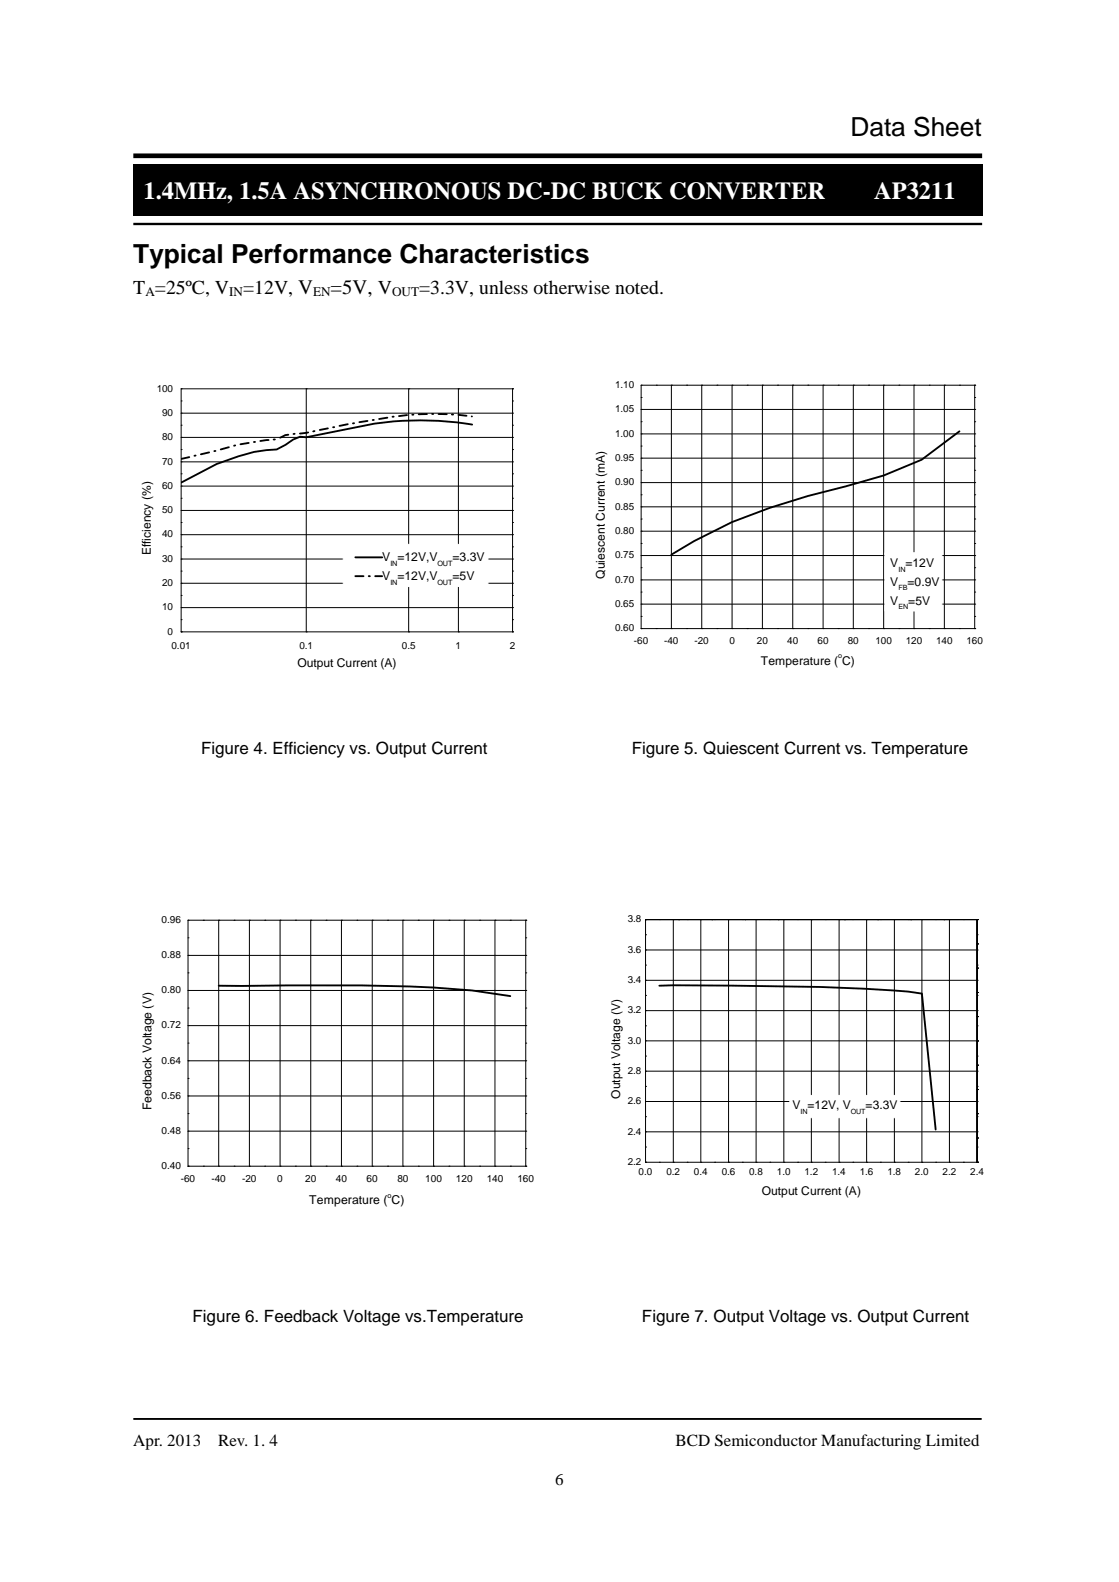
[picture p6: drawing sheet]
<svg xmlns="http://www.w3.org/2000/svg" width="210mm" height="297mm" viewBox="0 0 210 297" stroke-linecap="round" stroke-linejoin="round" font-family="sans-serif">
<path d="M24.9 30.9h.2v.2h-.2zM26.9 33h155.5v5.3h-155.5zM184.2 30.9h.2v.2h-.2zM25.1 31.1h159.1v9.2h-159.1zM184.2 40.3h.2v.2h-.2z" fill="#000"/>
<g fill="none" stroke="#000" stroke-width=".19">
<path d="M24.9 31h159.5M25 31.1v9.4M184.3 31.1v9.4M24.9 40.4h159.3M34 79.8h.1M34 77.6h.1M34 75.3h.1M34 73h.1M34 73v45.6M34 73h62.2M34 77.6h62.2M57.5 73h.1"/>
<path d="M57.5 73v45.6M76.7 73h.1M76.7 73v45.6M86 73h.1M86 73v45.6M96.2 73h.1M96.2 79.8h.1M96.2 77.6h.1M96.2 75.3h.1M96.2 73v45.6M120.3 76.9h62.6M120.3 79.2h.1"/>
<path d="M120.3 76.9h.1M120.3 74.6h.1M120.3 72.3h.1M120.3 72.3v45.7M120.3 72.3h62.6M123.1 72.3h.1M126 72.3v45.7M126 72.3h.1M128.8 72.3h.1M131.7 72.3v45.7M131.7 72.3h.1M134.5 72.3h.1"/>
<path d="M137.4 72.3v45.7M137.4 72.3h.1M140.2 72.3h.1M143.1 72.3v45.7M143.1 72.3h.1M145.9 72.3h.1M148.8 72.3v45.7M148.8 72.3h.1M151.6 72.3h.1M154.5 72.3v45.7M154.5 72.3h.1M157.3 72.3h.1"/>
<path d="M160.1 72.3v45.7M160.1 72.3h.1M163 72.3h.1M165.8 72.3v45.7M165.8 72.3h.1M168.7 72.3h.1M171.5 72.3v45.7M171.5 72.3h.1M174.4 72.3h.1M177.2 72.3v45.7M177.2 72.3h.1M180 72.3h.1"/>
<path d="M182.9 72.3h.1M182.9 79.2h.1M182.9 76.9h.1M182.9 74.6h.1M182.9 72.3v45.7M34 98.1h.1M34 95.8h.1M34 93.6h.1M34 91.3h.1M34 89h.1M34 86.7h.1M34 84.4h.1"/>
<path d="M34 82.1h.1M34 95.8h62.2M34 91.3h62.2M34 86.7h62.2M34 82.1h62.2M96.2 98.1h.1M96.2 95.8h.1M96.2 93.6h.1M96.2 91.3h.1M96.2 89h.1M96.2 86.7h.1M96.2 84.4h.1"/>
<path d="M96.2 82.1h.1M120.3 99.7h62.6M120.3 95.2h62.6M120.3 90.6h62.6M120.3 86h62.6M120.3 81.5h62.6M120.3 99.7h.1M120.3 97.5h.1M120.3 95.2h.1M120.3 92.9h.1M120.3 90.6h.1M120.3 88.3h.1"/>
<path d="M120.3 86h.1M120.3 83.8h.1M120.3 81.5h.1M182.9 99.7h.1M182.9 97.5h.1M182.9 95.2h.1M182.9 92.9h.1M182.9 90.6h.1M182.9 88.3h.1M182.9 86h.1M182.9 83.8h.1M182.9 81.5h.1"/>
<path d="M34 116.4h.1M34 114.1h.1M34 111.8h.1M34 109.5h.1M34 107.2h.1M34 105h.1M34 102.7h.1M34 100.4h.1M34 118.6h62.2M34 118.6h.1M34 114.1h62.2M34 109.5h62.2"/>
<path d="M34 105h62.2M34 100.4h62.2M57.5 118.6h.1M76.7 118.6h.1M86 118.6h.1M96.2 118.6h.1M96.2 116.4h.1M96.2 114.1h.1M96.2 111.8h.1M96.2 109.5h.1M96.2 107.2h.1M96.2 105h.1"/>
<path d="M96.2 102.7h.1M96.2 100.4h.1M120.3 118h.1M120.3 113.4h62.6M120.3 108.9h62.6M120.3 104.3h62.6M120.3 115.7h.1M120.3 113.4h.1M120.3 111.2h.1M120.3 108.9h.1M120.3 106.6h.1M120.3 104.3h.1"/>
<path d="M120.3 102h.1M120.3 118h62.6M123.1 118h.1M126 118h.1M128.8 118h.1M131.7 118h.1M134.5 118h.1M137.4 118h.1M140.2 118h.1M143.1 118h.1M145.9 118h.1M148.8 118h.1"/>
<path d="M151.6 118h.1M154.5 118h.1M157.3 118h.1M160.1 118h.1M163 118h.1M165.8 118h.1M168.7 118h.1M171.5 118h.1M174.4 118h.1M177.2 118h.1M180 118h.1M182.9 118h.1"/>
<path d="M182.9 115.7h.1M182.9 113.4h.1M182.9 111.2h.1M182.9 108.9h.1M182.9 106.6h.1M182.9 104.3h.1M182.9 102h.1M35.3 179.4h.1M35.3 176.1h.1M35.3 172.8h.1M35.3 172.8v46.2M35.3 179.4h63.4"/>
<path d="M35.3 172.8h63.4M38.2 172.8h.1M41 172.8v46.2M41 172.8h.1M43.9 172.8h.1M46.8 172.8v46.2M46.8 172.8h.1M49.7 172.8h.1M52.6 172.8v46.2M52.6 172.8h.1M55.4 172.8h.1M58.3 172.8v46.2"/>
<path d="M58.3 172.8h.1M61.2 172.8h.1M64.1 172.8v46.2M64.1 172.8h.1M67 172.8h.1M69.9 172.8v46.2M69.9 172.8h.1M72.7 172.8h.1M75.6 172.8v46.2M75.6 172.8h.1M78.5 172.8h.1M81.4 172.8v46.2"/>
<path d="M81.4 172.8h.1M84.2 172.8h.1M87.1 172.8v46.2M87.1 172.8h.1M90 172.8h.1M92.9 172.8v46.2M92.9 172.8h.1M95.8 172.8h.1M98.7 172.8h.1M98.7 179.4h.1M98.7 176.1h.1M98.7 172.8v46.2"/>
<path d="M121.1 178.4h62.3M121.1 178.4h.1M121.1 175.5h.1M121.1 172.7h.1M121.1 172.7v45.5M123.7 172.7h.1M126.3 172.7v45.5M126.3 172.7h.1M127.4 172.7h.1M128.9 172.7h.1M131.5 172.7v45.5M131.5 172.7h.1"/>
<path d="M133.6 172.7h.1M134.1 172.7h.1M136.7 172.7v45.5M136.7 172.7h.1M139.3 172.7h.1M139.8 172.7h.1M141.9 172.7v45.5M141.9 172.7h.1M144.5 172.7h.1M146 172.7h.1M147.1 172.7v45.5M147.1 172.7h.1"/>
<path d="M149.7 172.7h.1M152.3 172.7v45.5M152.3 172.7h.1M154.8 172.7h.1M157.5 172.7v45.5M157.5 172.7h.1M158.5 172.7h.1M160 172.7h.1M162.6 172.7v45.5M162.6 172.7h.1M164.7 172.7h.1M165.2 172.7h.1"/>
<path d="M167.8 172.7v45.5M167.8 172.7h.1M170.4 172.7h.1M170.9 172.7h.1M173 172.7v45.5M173 172.7h.1M175.6 172.7h.1M177.1 172.7h.1M178.2 172.7v45.5M178.2 172.7h.1M180.8 172.7h.1M183.4 172.7h.1"/>
<path d="M183.4 178.4h.1M183.4 175.5h.1M183.4 172.7v45.5M183.4 177.2h.1M183.4 172.7h-62.3M35.3 199.2h.1M35.3 195.9h.1M35.3 192.6h.1M35.3 189.3h.1M35.3 186h.1M35.3 182.7h.1M35.3 199.2h63.4"/>
<path d="M35.3 192.6h63.4M35.3 186h63.4M98.7 199.2h.1M98.7 195.9h.1M98.7 192.6h.1M98.7 189.3h.1M98.7 186h.1M98.7 182.7h.1M121.1 195.4h62.3M121.1 189.8h62.3M121.1 184.1h62.3M121.1 198.3h.1"/>
<path d="M121.1 195.4h.1M121.1 192.6h.1M121.1 189.8h.1M121.1 186.9h.1M121.1 184.1h.1M121.1 181.2h.1M183.4 198.3h.1M183.4 195.4h.1M183.4 192.6h.1M183.4 189.8h.1M183.4 186.9h.1M183.4 184.1h.1"/>
<path d="M183.4 181.2h.1M183.4 190.9h.1M183.4 186.4h.1M183.4 181.8h.1M35.3 219h.1M35.3 215.7h.1M35.3 212.4h.1M35.3 209.1h.1M35.3 205.8h.1M35.3 202.5h.1M35.3 212.4h63.4M35.3 205.8h63.4"/>
<path d="M35.3 219h63.4M38.2 219h.1M41 219h.1M43.9 219h.1M46.8 219h.1M49.7 219h.1M52.6 219h.1M55.4 219h.1M58.3 219h.1M61.2 219h.1M64.1 219h.1M67 219h.1"/>
<path d="M69.9 219h.1M72.7 219h.1M75.6 219h.1M78.5 219h.1M81.4 219h.1M84.2 219h.1M87.1 219h.1M90 219h.1M92.9 219h.1M95.8 219h.1M98.7 219h.1M98.7 215.7h.1"/>
<path d="M98.7 212.4h.1M98.7 209.1h.1M98.7 205.8h.1M98.7 202.5h.1M121.1 218.2h.1M121.1 212.5h62.3M121.1 206.8h62.3M121.1 201.1h62.3M121.1 215.4h.1M121.1 212.5h.1M121.1 209.7h.1M121.1 206.8h.1"/>
<path d="M121.1 204h.1M121.1 201.1h.1M121.1 218.2h62.3M123.7 218.2h.1M126.3 218.2h.1M128.9 218.2h.1M131.5 218.2h.1M134.1 218.2h.1M136.7 218.2h.1M139.3 218.2h.1M141.9 218.2h.1M144.5 218.2h.1"/>
<path d="M147.1 218.2h.1M149.7 218.2h.1M152.3 218.2h.1M154.8 218.2h.1M157.5 218.2h.1M160 218.2h.1M162.6 218.2h.1M165.2 218.2h.1M167.8 218.2h.1M170.4 218.2h.1M173 218.2h.1M175.6 218.2h.1"/>
<path d="M178.2 218.2h.1M180.8 218.2h.1M183.4 218.2h.1M183.4 215.4h.1M183.4 212.5h.1M183.4 209.7h.1M183.4 206.8h.1M183.4 204h.1M183.4 201.1h.1M183.4 213.7h.1M183.4 209.1h.1M183.4 204.6h.1"/>
<path d="M183.4 200h.1"/>
</g>
<path d="M25 29.3h159.3" fill="none" stroke="#000" stroke-width=".88" stroke-linecap="butt"/>
<path d="M25 42.1h159.3" fill="none" stroke="#000" stroke-width=".44"/>
<g fill="none" stroke="#000" stroke-width=".35">
<path d="M65.3 79.7l-1.6 .3M66.4 79.5h-.2M69 79l-1.6 .3M70.1 78.8l-.2 .1M72.7 78.4l-1.6 .3M73.9 78.2l-.2 .1M76.4 77.9l-1.5 .2M77.6 77.9h-.2M80.1 77.7l-1.5 .1M81.1 77.7h.2M82.3 77.7l1.5 .1M84.8 77.8h.2"/>
<path d="M86 77.9l1.5 .2M88.5 78.2h.1M88.6 79.7a61.9 61.9 0 0 0-14.7-.6l-3.6 .4-12.8 2.6-1.2-.1-1.3 .5-1.4 1-1.7 .9-4.2 .5-3 .8-4 1.4-6.7 3.5M35.5 85.8l-1.5 .4M36.7 85.5l-.2 .1M39.2 84.9l-1.5 .4M40.4 84.7h-.2M42.9 84l-1.5 .4M44.1 83.6l-.2 .1M46.7 83.2l-1.6 .2M47.9 83h-.3M50.4 82.6l-1.5 .2"/>
<path d="M51.6 82.5h-.2M54.1 81.6l-.6 .1-.9 .5M55.3 81.4l-.2 .1M57.8 81.2l-1.5 .2M59 80.9l-.2 .1M61.5 80.4l-1.5 .3M62.7 80.2h-.2M180 81l-7 5.3-7.2 3-7.1 2-7.1 1.8-7.1 2.2-7.1 2.7-7.1 3.6-4.3 2.5M66.7 104.6h5M66.7 108.2h1.5M69.2 108.2h.2M70.4 108.2h1.3"/>
<path d="M41 185.1h4.4a595.4 595.4 0 0 1 36 .3l7.2 .6 7.2 1M123.7 185.1a607.5 607.5 0 0 1 46.7 1.1l2.6 .4 2.6 25.5M25 266.4h159.2"/>
</g>
<g fill="#fff" stroke="#fff" stroke-width=".19">
<path d="M64.4 102.2h27.2v7.9h-27.2z" fill-rule="evenodd"/>
<path d="M166.1 103.8h10.6v10.9h-10.6z" fill-rule="evenodd"/>
<path d="M148.2 205.7h20.7v4.2h-20.7z" fill-rule="evenodd"/>
</g>
<g font-size="4.9">
<text x="159.6" y="25.6">Data Sheet</text>
<text x="25" y="49.3">Typical Performance Characteristics</text>
</g>
<g font-size="4.6" fill="#fff">
<text x="26.9" y="37.3">1.4MHz, 1.5A ASYNCHRONOUS DC-DC BUCK CONVERTER</text>
<text x="164" y="37.3">AP3211</text>
</g>
<text font-size="3.9" x="62" y="55.1">=5V, V</text>
<g font-size="3.7">
<text x="25" y="55.1">T =25ºC, V</text>
<text x="45.6" y="55.1">=12V, V</text>
<text x="78.6" y="55.1">=3.3V, unless otherwise noted.</text>
</g>
<g font-size="3.2">
<text x="37.7" y="141.6">Figure 4. Efficiency vs. Output Current</text>
<text x="118.5" y="141.6">Figure 5. Quiescent Current vs. Temperature</text>
<text x="36.1" y="248.2">Figure 6. Feedback Voltage vs.Temperature</text>
<text x="120.5" y="248.2">Figure 7. Output Voltage vs. Output Current</text>
<text x="25" y="271.4">Apr. 2013</text>
<text x="40.9" y="271.4">Rev. 1. 4</text>
<text x="126.7" y="271.4">BCD Semiconductor Manufacturing Limited</text>
<text x="104.2" y="278.7">6</text>
</g>
<g font-size="2.5">
<text x="27.3" y="55.6">A</text>
<text x="43" y="55.6">IN</text>
<text x="58.8" y="55.6">EN</text>
<text x="73.6" y="55.6">OUT</text>
</g>
<g font-size="2.3">
<text x="28.3" y="104.2" transform="rotate(-90 28.3 104.2)">Efficiency (%)</text>
<text x="71.7" y="105.4">V =12V,V</text>
<text x="84.9" y="105.4">=3.3V</text>
<text x="167.1" y="106.4">V =12V</text>
<text x="71.7" y="108.9">V =12V,V</text>
<text x="84.9" y="108.9">=5V</text>
<text x="113.5" y="108.6" transform="rotate(-90 113.5 108.6)">Quiescent Current (mA)</text>
<text x="167.1" y="113.5">V</text>
<text x="167.1" y="110">V</text>
<text x="170.3" y="110">=0.9V</text>
<text x="170.4" y="113.5">=5V</text>
<text x="55.8" y="125.2">Output Current (A)</text>
<text x="142.8" y="124.8">Temperature ( C)</text>
<text x="28.4" y="208.5" transform="rotate(-90 28.4 208.5)">Feedback Voltage (V)</text>
<text x="116.4" y="206.3" transform="rotate(-90 116.4 206.3)">Output Voltage (V)</text>
<text x="148.7" y="208.2">V =12V, V</text>
<text x="162.4" y="208.2">=3.3V</text>
<text x="58" y="226.1">Temperature ( C)</text>
<text x="143" y="224.3">Output Current (A)</text>
</g>
<g font-size="1.9">
<text x="29.4" y="73.5">100</text>
<text x="115.4" y="77.4">1.05</text>
<text x="115.4" y="72.8">1.10</text>
<text x="30.4" y="82.6">80</text>
<text x="30.4" y="78.1">90</text>
<text x="115.4" y="82">1.00</text>
<text x="30.4" y="87.2">70</text>
<text x="115.4" y="86.5">0.95</text>
<text x="30.4" y="91.8">60</text>
<text x="115.4" y="95.7">0.85</text>
<text x="115.4" y="91.1">0.90</text>
<text x="30.4" y="100.9">40</text>
<text x="30.4" y="96.4">50</text>
<text x="115.4" y="100.3">0.80</text>
<text x="30.4" y="105.5">30</text>
<text x="115.4" y="104.8">0.75</text>
<text x="30.4" y="110">20</text>
<text x="115.4" y="113.9">0.65</text>
<text x="115.4" y="109.4">0.70</text>
<text x="30.4" y="114.6">10</text>
<text x="31.5" y="119.2">0</text>
<text x="115.4" y="118.5">0.60</text>
<text x="32.2" y="121.9">0.01</text>
<text x="56.2" y="121.9">0.1</text>
<text x="75.4" y="121.9">0.5</text>
<text x="85.5" y="121.9">1</text>
<text x="95.7" y="121.9">2</text>
<text x="119" y="121">-60</text>
<text x="124.6" y="121">-40</text>
<text x="130.3" y="121">-20</text>
<text x="136.9" y="121">0</text>
<text x="142" y="121">20</text>
<text x="147.7" y="121">40</text>
<text x="153.4" y="121">60</text>
<text x="159.1" y="121">80</text>
<text x="164.3" y="121">100</text>
<text x="170" y="121">120</text>
<text x="175.7" y="121">140</text>
<text x="181.4" y="121">160</text>
<text x="30.3" y="173.3">0.96</text>
<text x="117.8" y="173.2">3.8</text>
<text x="30.3" y="179.9">0.88</text>
<text x="117.8" y="178.9">3.6</text>
<text x="117.8" y="184.6">3.4</text>
<text x="30.3" y="186.5">0.80</text>
<text x="117.8" y="190.3">3.2</text>
<text x="30.3" y="193.1">0.72</text>
<text x="117.8" y="195.9">3.0</text>
<text x="30.3" y="199.7">0.64</text>
<text x="117.8" y="201.6">2.8</text>
<text x="30.3" y="206.3">0.56</text>
<text x="117.8" y="207.3">2.6</text>
<text x="30.3" y="212.9">0.48</text>
<text x="117.8" y="213">2.4</text>
<text x="30.3" y="219.5">0.40</text>
<text x="33.9" y="222">-60</text>
<text x="39.7" y="222">-40</text>
<text x="45.4" y="222">-20</text>
<text x="52" y="222">0</text>
<text x="57.3" y="222">20</text>
<text x="63" y="222">40</text>
<text x="68.8" y="222">60</text>
<text x="74.6" y="222">80</text>
<text x="79.8" y="222">100</text>
<text x="85.6" y="222">120</text>
<text x="91.3" y="222">140</text>
<text x="97.1" y="222">160</text>
<text x="117.8" y="218.7">2.2</text>
<text x="119.8" y="220.7">0.0</text>
<text x="125.1" y="220.7">0.2</text>
<text x="130.2" y="220.7">0.4</text>
<text x="135.4" y="220.7">0.6</text>
<text x="140.6" y="220.7">0.8</text>
<text x="145.8" y="220.7">1.0</text>
<text x="151" y="220.7">1.2</text>
<text x="156.2" y="220.7">1.4</text>
<text x="161.3" y="220.7">1.6</text>
<text x="166.5" y="220.7">1.8</text>
<text x="171.7" y="220.7">2.0</text>
<text x="176.9" y="220.7">2.2</text>
<text x="182.1" y="220.7">2.4</text>
</g>
<g font-size="1.4">
<text x="73.3" y="106.3">IN</text>
<text x="82.1" y="106.3">OUT</text>
<text x="168.6" y="107.3">IN</text>
<text x="73.3" y="109.8">IN</text>
<text x="82.1" y="109.8">OUT</text>
<text x="168.6" y="110.9">FB</text>
<text x="168.6" y="114.4">EN</text>
<text x="157.3" y="123.5">o</text>
<text x="72.7" y="224.9">o</text>
</g>
<g font-size="1.3">
<text x="150.2" y="209.1">IN</text>
<text x="159.7" y="209.1">OUT</text>
</g>
</svg>
